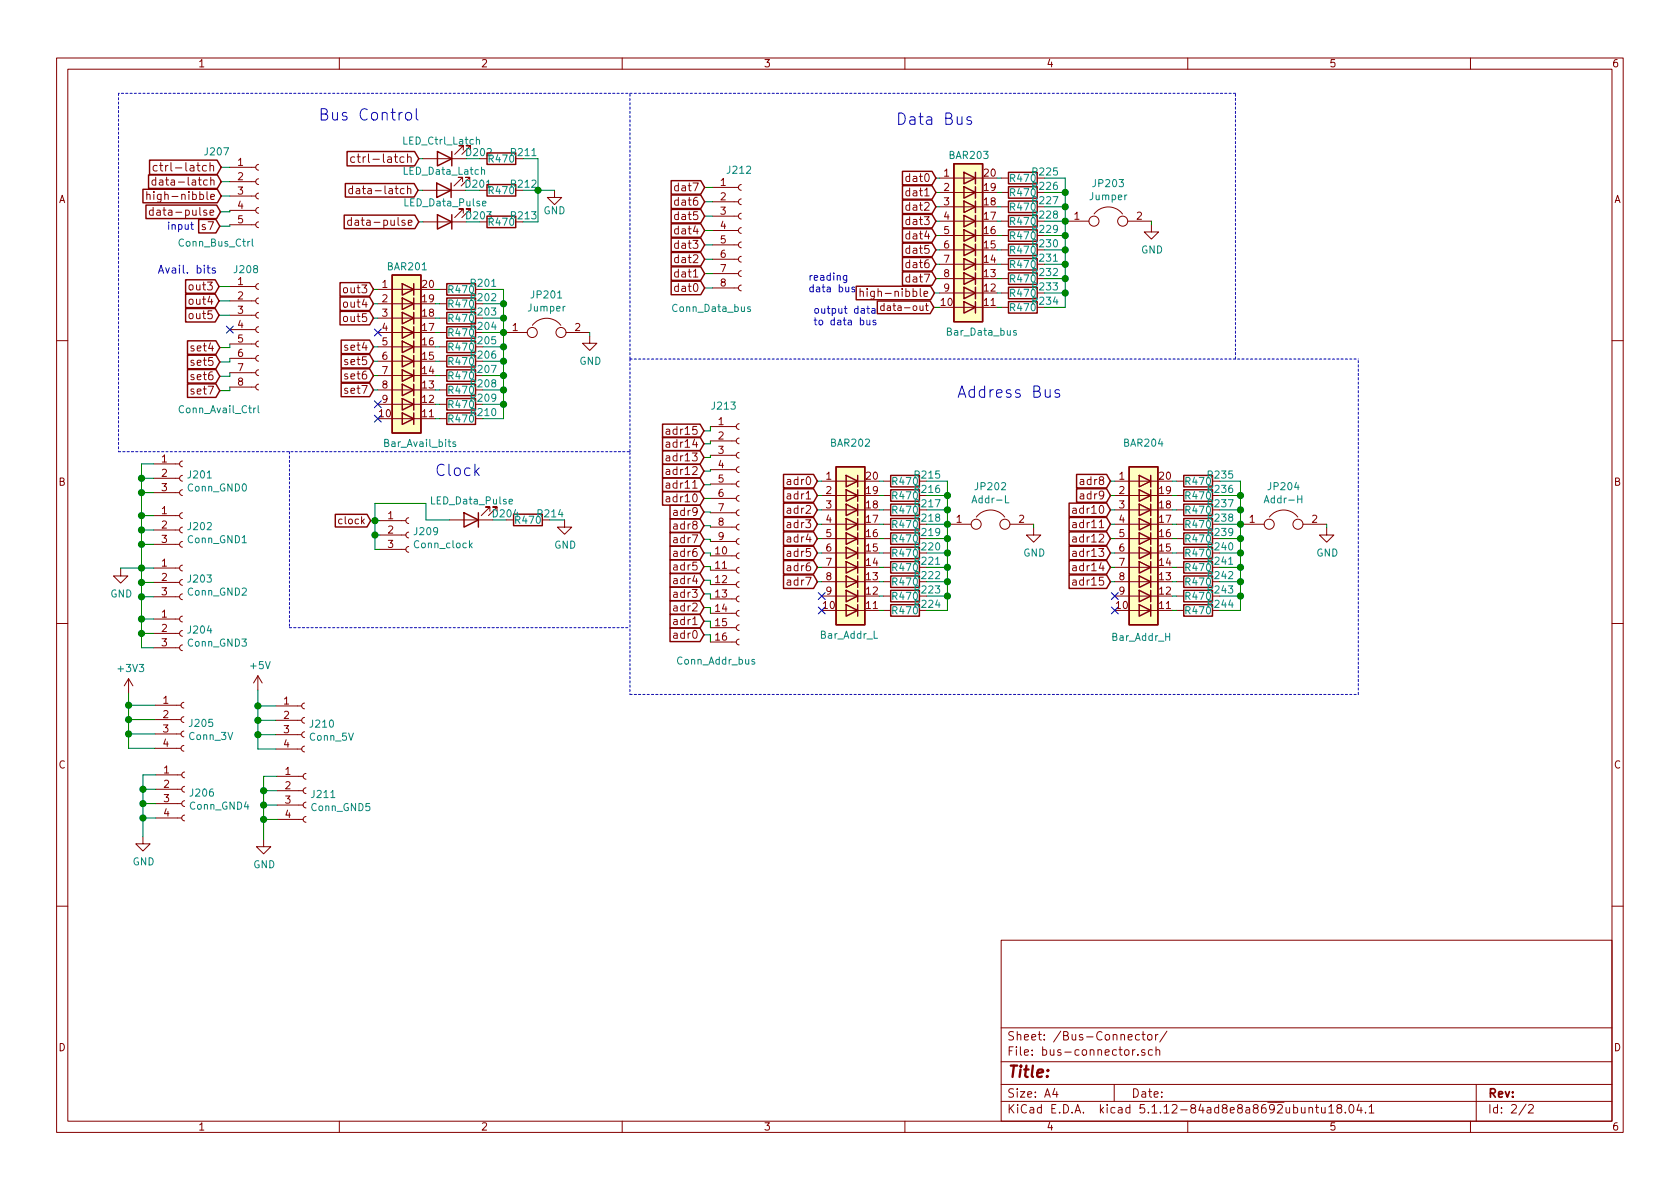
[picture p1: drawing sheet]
<svg xmlns="http://www.w3.org/2000/svg" width="297mm" height="210mm" viewBox="0 0 297 210" stroke-linecap="round" stroke-linejoin="round" font-family="sans-serif">
<g fill="none" stroke="#840000" stroke-width=".18">
<path d="M10 10.3h277v189.9h-277zM12 12.2h273v186.1h-273zM60 10.3v1.9M110 10.3v1.9M160 10.3v1.9M210 10.3v1.9M260 10.3v1.9M26 34.5l.1-.1h.4v.9M26 33.9v1.4M27.1 37.2h-.4l-.3 .2 .1 .6h.6M27.1 36.7v1.4M27.2 33.9v.1"/>
<path d="M27.2 34.4v.9M27.5 31.9l-.3-.1-.3 .3v.4l.1 .2h.5M27.5 31.3v1.4M27.8 37.2h.5v.9M27.8 29.3h-.4l-.3 .2 .1 .6 .2 .1h.4M28.2 31.9h.6v.8M28.2 29.3h.6M28.3 37.5h-.4a.27 .27 0 0 0-.2 .3 .27 .27 0 0 0 .2 .3l.4-.1M28.4 28.7v1.3l.4 .2M28.8 32.2h-.5a.27 .27 0 0 0-.2 .3 .27 .27 0 0 0 .2 .2h.5M37.3 34.8l.6-.1-.1-.3h-.3l-.2 .2v.6h.5M40.6 39.7h4.6"/>
<path d="M40.6 37.2h4.6M40.6 34.7h4.6M40.6 32.1h4.6M40.6 29.6h4.6M45.7 39.2l-.3 .1-.2 .4 .1 .4 .4 .2M45.7 36.7l-.3 .1-.2 .3 .1 .4 .4 .2M45.7 34.2l-.3 .1-.2 .3 .1 .4 .4 .2M45.7 31.6l-.3 .1-.2 .3 .1 .4 .4 .2M45.7 29.1l-.3 .1-.2 .3 .1 .4 .4 .2M62.1 39l-.4-.1-.2 .3 .1 .6h.5M62.1 38.4v1.4M62.3 33.4l-.3-.1-.3 .3v.4l.1 .2h.5"/>
<path d="M62.3 32.9v1.4M62.7 27.8l-.4-.1-.3 .3 .1 .6 .2 .1 .4-.1M62.8 39h.5l.1 .8M63 33.4h.6v.9M63.1 27.7h.6M63.3 27.2v1.3l.4 .2M63.4 39.3h-.5a.27 .27 0 0 0-.2 .3 .27 .27 0 0 0 .2 .2h.5M63.6 33.7h-.5a.27 .27 0 0 0-.2 .3 .27 .27 0 0 0 .2 .3l.5-.1M74.7 33.6h7.6M74.8 28.1h7.6M74.8 39.2h7.6M81.8 32.1v-.7h-.8h.8l-1.5 1.5"/>
<path d="M81.9 26.5v-.7h-.7h.7l-1.5 1.5M81.9 37.7v-.7h-.7h.7l-1.5 1.5M83.1 32.1v-.7h-.8h.8l-1.6 1.5M83.2 26.5v-.7h-.8h.8l-1.5 1.5M83.2 37.7v-.7h-.8h.8l-1.5 1.5M98 33.6v1.3h1.3l-1.3 1.3-1.2-1.3h1.2M126 38.2h4.6M126 35.7h4.6M126 33.1h4.6M131.1 37.7l-.3 .1-.2 .3 .1 .4 .4 .2M131.1 35.2l-.3 .1-.2 .3 .1 .4 .4 .2M131.1 32.6l-.3 .1-.2 .4 .1 .3 .4 .2"/>
<path d="M166.1 36.6h7.6M166.1 34h7.6M166.1 31.5h7.6M166.1 39.1h7.6M177 36.6h1.3M177 34h1.3M177 31.5h1.3M177 39.1h1.3M188.3 39.1h4.2M193.4 37.8a3.2 3.2 0 0 1 5.1 0M199.4 39.1h4.2M203.6 39.7v1.3h1.3l-1.3 1.3-1.3-1.3h1.3"/>
<path d="M40.6 58.3h4.6M40.6 55.7h4.6M40.6 53.2h4.6M40.6 50.7h4.6M45.7 57.8l-.3 .1-.2 .3 .1 .4 .4 .2M45.7 55.2l-.3 .1-.2 .4 .1 .4 .4 .2M45.7 52.7l-.3 .1-.2 .3 .1 .4 .4 .2M45.7 50.2l-.3 .1-.2 .3 .1 .4 .4 .2M66.8 58.8h7.6M66.8 56.3h7.6M66.8 53.7h7.6M66.8 51.2h7.6"/>
<path d="M77.7 58.8h1.3M77.7 56.3h1.3M77.7 53.7h1.3M77.7 51.2h1.3M89 58.8h4.2M94.1 57.5a3.2 3.2 0 0 1 5.1 0M100.1 58.8h4.2M104.3 59.4v1.3h1.2l-1.2 1.3-1.3-1.3h1.3M126 50.9h4.6M126 48.4h4.6M126 45.8h4.6M126 43.3h4.6"/>
<path d="M126 40.8h4.6M131.1 50.4l-.3 .1-.2 .3 .1 .4 .4 .2M131.1 47.9l-.3 .1-.2 .3 .1 .4 .4 .2M131.1 45.3l-.3 .1-.2 .4 .1 .3 .4 .2M131.1 42.8l-.3 .1-.2 .3 .1 .4 .4 .2M131.1 40.3l-.3 .1-.2 .3 .1 .4 .4 .2M152.1 51.6l.1-.1 .4 .1 .1 .8M152.1 51v1.4M153.3 51v.2M153.3 51.5v.9M156.3 54.1h-.4l-.2 .2 .1 .6h.5M156.3 53.6v1.3"/>
<path d="M163.4 52l.6-.2v-.2l-.4-.1-.2 .2v.7h.6M166.1 51.8h7.6M166.1 49.3h7.6M166.1 46.7h7.6M166.1 41.7h7.6M166.1 44.2h7.6M168.7 54.4h5M177 54.4h1.3M177 51.8h1.3M177 49.3h1.3M177 46.7h1.3M177 41.7h1.3"/>
<path d="M177 44.2h1.3M10 60.2h2M40.6 68.4h4.6M40.6 65.9h4.6M40.6 63.4h4.6M40.6 60.8h4.6M45.7 67.9l-.3 .1-.2 .4 .1 .4 .4 .2M45.7 65.4l-.3 .1-.2 .3 .1 .4 .4 .2M45.7 62.9l-.3 .1-.2 .3 .1 .4 .4 .2M45.7 60.3l-.3 .1-.2 .4 .1 .3 .4 .2M66.8 71.5h7.6M66.8 69h7.6"/>
<path d="M66.8 66.4h7.6M66.8 61.3h7.6M66.8 63.9h7.6M69.3 74h5.1M77.7 74h1.3M77.7 71.5h1.3M77.7 69h1.3M77.7 66.4h1.3M77.7 61.3h1.3M77.7 63.9h1.3M117.8 75.9h.5l.1 .9M117.8 78.2h.5l.1 .9"/>
<path d="M118.4 76.2l-.6 .1a.28 .28 0 0 0 .2 .5h.4M118.4 78.5l-.6 .1a.28 .28 0 0 0 .2 .5l.4-.1M125.6 78h4.6M125.6 75.4h4.6M130.7 77.5l-.3 .1-.2 .3 .1 .4 .4 .2M130.7 74.9l-.3 .1-.2 .4 .1 .3 .4 .2M285 60.2h2M27.2 96.3h4.5M27.2 93.7h4.5M27.2 91.2h4.5M27.2 87.1h4.5M27.2 84.6h4.5"/>
<path d="M27.2 82h4.5M32.3 99.9l-.3 .1-.3 .4 .2 .4 .4 .2M32.3 95.8l-.3 .1-.3 .3 .2 .4 .4 .2M32.3 93.2l-.3 .1-.3 .3 .2 .4 .4 .2M32.3 90.7l-.3 .1-.3 .3 .2 .4 .4 .2M32.3 86.6l-.3 .1-.3 .3 .2 .4 .4 .2M32.3 84.1l-.3 .1-.3 .3 .2 .4 .4 .2M32.3 81.5l-.3 .1-.3 .4 .2 .3 .4 .2M67.2 97.1h4.6M67.2 94.6h4.6M67.2 92.1h4.6M72.3 96.6l-.3 .1-.2 .4 .1 .4 .4 .2"/>
<path d="M72.3 94.1l-.3 .1-.2 .3 .1 .4 .4 .2M72.3 91.6l-.3 .1-.2 .3 .1 .4 .4 .2M79.5 91.9h7.6M86.6 90.4v-.7h-.7h.7l-1.5 1.5M87.9 90.4v-.7h-.8h.8l-1.5 1.5M99.8 91.9v1.3h1.3l-1.3 1.3-1.2-1.3h1.2M117.8 87.9h.5l.1 .8M117.8 85.5h.5l.1 .8M117.8 80.6h.5l.1 .9M117.8 83.1h.5l.1 .8M118.4 88.2l-.6 .1a.28 .28 0 0 0 .2 .4h.4M118.4 85.7l-.6 .2a.28 .28 0 0 0 .2 .4h.4"/>
<path d="M118.4 80.9l-.6 .1a.28 .28 0 0 0 .2 .5h.4M118.4 83.3l-.6 .2a.28 .28 0 0 0 .2 .4h.4M125.6 98.3h4.6M125.6 95.8h4.6M125.6 93.2h4.6M125.6 90.7h4.6M125.6 88.1h4.6M125.6 85.6h4.6M125.6 83.1h4.6M125.6 80.5h4.6M130.7 97.8l-.3 .1-.2 .3 .1 .4 .4 .2M130.7 95.2l-.3 .1-.2 .4 .1 .4 .4 .2"/>
<path d="M130.7 92.7l-.3 .1-.2 .3 .1 .4 .4 .2M130.7 90.2l-.3 .1-.2 .3 .1 .4 .4 .2M130.7 87.6l-.3 .1-.2 .4 .1 .3 .4 .2M130.7 85.1l-.3 .1-.2 .3 .1 .4 .4 .2M130.7 82.5l-.3 .1-.2 .4 .1 .4 .4 .2M130.7 80l-.3 .1-.2 .3 .1 .4 .4 .2M145.3 95.2h7.6M145.3 90.2h7.6M145.3 87.6h7.6M145.3 85.1h7.6M145.3 97.8h7.6M145.3 92.7h7.6"/>
<path d="M156.2 95.2h1.3M156.2 90.2h1.3M156.2 87.6h1.3M156.2 85.1h1.3M156.2 97.8h1.3M156.2 92.7h1.3M167.5 92.7h4.2M172.6 91.4a3.2 3.2 0 0 1 5 0M178.6 92.7h4.2M182.8 93.3v1.3h1.2l-1.2 1.3-1.3-1.3h1.3M189.7 89.9h.5l.1 .9M189.7 92.5h.5l.1 .8"/>
<path d="M189.7 95h.5l.1 .9M189.7 97.5h.5l.1 .9M190.3 90.2l-.6 .1a.28 .28 0 0 0 .1 .5l.5-.1M190.3 92.7l-.6 .2a.28 .28 0 0 0 .1 .4h.5M190.3 95.3l-.6 .1a.28 .28 0 0 0 .1 .5l.5-.1M190.3 97.8l-.6 .1a.28 .28 0 0 0 .1 .5l.5-.1M197.1 95.2h7.6M197.1 90.2h7.6M197.1 87.6h7.6M197.1 85.1h7.6M197.1 97.8h7.6M197.1 92.7h7.6"/>
<path d="M208 95.2h1.3M208 90.2h1.3M208 87.6h1.3M208 85.1h1.3M208 97.8h1.3M208 92.7h1.3M219.3 92.7h4.2M224.4 91.4a3.2 3.2 0 0 1 5.1 0M230.4 92.7h4.2M234.6 93.3v1.3h1.2l-1.2 1.3-1.3-1.3h1.3M10 110.3h2M21.3 100.6v1.2h1.3l-1.3 1.3-1.2-1.3h1.2"/>
<path d="M27.2 114.5h4.5M27.2 112h4.5M27.2 109.5h4.5M27.2 105.5h4.5M27.2 103h4.5M27.2 100.5h4.5M32.3 114l-.3 .1-.3 .4 .2 .4 .4 .2M32.3 111.5l-.3 .1-.3 .3 .2 .4 .4 .2M32.3 109l-.3 .1-.3 .3 .2 .4 .4 .2M32.3 105l-.3 .1-.3 .4 .2 .3 .4 .2M32.3 102.5l-.3 .1-.3 .3 .2 .4 .4 .2M45.6 119.5l-.8 1.3"/>
<path d="M45.6 119.5v2.5M45.6 119.5l.8 1.3M125.6 113.5h4.6M125.6 111h4.6M125.6 108.5h4.6M125.6 105.9h4.6M125.6 103.4h4.6M125.6 100.8h4.6M130.7 113l-.3 .1-.2 .4 .1 .3 .4 .2M130.7 110.5l-.3 .1-.2 .3 .1 .4 .4 .2M130.7 107.9l-.3 .1-.2 .4 .1 .4 .4 .2M130.7 105.4l-.3 .1-.2 .3 .1 .4 .4 .2"/>
<path d="M130.7 102.9l-.3 .1-.2 .3 .1 .4 .4 .2M130.7 100.3l-.3 .1-.2 .4 .1 .3 .4 .2M145.3 105.4h7.6M145.3 102.9h7.6M145.3 100.3h7.6M147.8 107.9h5.1M156.2 107.9h1.3M156.2 105.4h1.3M156.2 102.9h1.3M156.2 100.3h1.3M189.7 102.6h.5l.1 .9M189.7 100.1h.5l.1 .8"/>
<path d="M190.3 102.9l-.6 .1a.28 .28 0 0 0 .1 .5l.5-.1M190.3 100.3l-.6 .2a.28 .28 0 0 0 .1 .4h.5M197.1 105.4h7.6M197.1 102.9h7.6M197.1 100.3h7.6M199.6 107.9h5.1M208 107.9h1.3M208 105.4h1.3M208 102.9h1.3M208 100.3h1.3M285 110.3h2M22.7 120l-.7 1.3"/>
<path d="M22.7 120v2.5M22.7 120l.8 1.3M27.4 132.3h4.6M27.4 129.8h4.6M27.4 127.2h4.6M27.4 124.7h4.6M27.6 139.6h4.5M27.6 137h4.5M32.5 131.8l-.3 .1-.2 .4 .1 .3 .4 .2M32.5 129.3l-.3 .1-.2 .3 .1 .4 .4 .2M32.5 126.7l-.3 .1-.2 .4 .1 .4 .4 .2M32.5 124.2l-.3 .1-.2 .3 .1 .4 .4 .2"/>
<path d="M32.6 139.1l-.3 .1-.2 .3 .1 .4 .4 .2M32.6 136.5l-.3 .1-.2 .4 .1 .3 .4 .2M48.8 132.5h4.5M48.8 129.9h4.5M48.8 127.4h4.5M48.8 124.8h4.5M49 139.8h4.6M49 137.3h4.6M53.8 131.9l-.3 .1-.2 .4 .1 .4 .4 .2M53.8 129.4l-.3 .1-.2 .3 .1 .4 .4 .2M53.8 126.9l-.3 .1-.2 .3 .1 .4 .4 .2M53.8 124.3l-.3 .1-.2 .4 .1 .3 .4 .2"/>
<path d="M54.1 139.3l-.3 .1-.2 .3 .1 .4 .4 .2M54.1 136.8l-.3 .1-.2 .3 .1 .4 .4 .2M25.3 147.9v1.3h1.2l-1.2 1.3-1.3-1.3h1.3M27.6 144.6h4.5M27.6 142.1h4.5M32.6 144.1l-.3 .1-.2 .4 .1 .4 .4 .2M32.6 141.6l-.3 .1-.2 .3 .1 .4 .4 .2M46.6 148.5v1.2h1.3l-1.3 1.3-1.3-1.3h1.3M49 144.9h4.6M49 142.4h4.6M54.1 144.4l-.3 .1-.2 .3 .1 .4 .4 .2M54.1 141.9l-.3 .1-.2 .3 .1 .4 .4 .2"/>
<path d="M10 160.2h2M177 166.3h108v32h-108zM285 160.2h2M60 198.3v1.9M110 198.3v1.9M160 198.3v1.9M177 194.8h108M177 191.8h108M177 187.8h108M177 181.8h108M186.5 192.5l-.4 1h1M186.8 193v1"/>
<path d="M197 191.8v3M200.3 185.6v1M200.7 185.6l-.4 .3M201.2 186.5v.1M201.5 183l-.5-.1-.2 .3v.6l.2 .1 .5-.1M201.9 182.9h.6M202.1 182.4v1.3l.4 .2M202.4 185.7a.37 .37 0 0 0-.6 .1l.1 .2 .5 .2 .1 .1-.2 .3-.5-.1M203 183.1l.2-.2 .4 .2 .1 .5-.1 .2-.4 .1-.2-.1zM203.8 185.7l-.5-.1-.3 .3 .2 .6h.6M204.3 182.9v1M204.4 185.7h.1a.37 .37 0 0 1 .6 .1v.8"/>
<path d="M204.4 185.1v1.5M204.7 182.9l-.4 .3M206.3 182.3l-1.2 2M210 198.3v1.9M231.4 196l.2-.2 .4 .1 .1 .9M231.4 195.8v1M232.6 195.8h.5M232.8 195.3v1.3l.3 .2M233.7 195.8v.8a.37 .37 0 0 0 .6 .1M234.3 195.8v1M234.9 195.8l.5-.5v1.5M234.9 196.8h.9"/>
<path d="M236.7 196l-.3-.3 .1-.3a.48 .48 0 0 1 .7 .2l-.1 .3a.52 .52 0 0 0-.6 .2 .52 .52 0 0 0 0 .6l.4 .1 .3-.1a.48 .48 0 0 0-.1-.7h-.2M237.9 196.7v.1M238.7 195.5l.2-.2a.8 .8 0 0 1 .5 .8 .8 .8 0 0 1-.5 .7l-.2-.1-.2-.4zM240.3 195.2l-.4 1.1h1M240.6 195.8v1M241.4 196.7v.1M242.1 195.8l.4-.5v1.5M242.1 196.8h.8M260 198.3v1.9M261 191.8v6.5M269.8 195.2l-1.2 2M270.3 195.5l.2-.2h.3l.3 .5-.9 1h.9"/>
<circle cx="193.4" cy="39.1" r=".89"/>
<circle cx="198.5" cy="39.1" r=".89"/>
<circle cx="94.1" cy="58.8" r=".89"/>
<circle cx="99.2" cy="58.8" r=".89"/>
<circle cx="172.6" cy="92.7" r=".89"/>
<circle cx="177.7" cy="92.7" r=".89"/>
<circle cx="224.4" cy="92.7" r=".89"/>
<circle cx="229.5" cy="92.7" r=".89"/>
</g>
<g fill="#ffffc2" stroke="#ffffc2" stroke-width=".18">
<path d="M199.6 82.5h5.1v28h-5.1z"/>
<path d="M147.8 82.5h5.1v28h-5.1z"/>
<path d="M168.7 29h5v27.9h-5z"/>
<path d="M69.3 48.6h5.1v28h-5.1z"/>
</g>
<g fill="none" stroke="#840000" stroke-width=".25">
<path d="M25.3 33.5h13.1l.7 1.2-.7 1.2h-13.1zM25.8 36.3h12.5l.7 1.2-.7 1.2h-12.5zM26.3 30.9h12.1l.7 1.2-.7 1.2h-12.1zM26.4 28.3h12l.7 1.3-.7 1.3h-12zM35.1 38.8h3.1l.7 1.2-.7 1.2h-3.1zM60.9 38h12.5l.6 1.2-.6 1.2h-12.5zM61.1 32.5h12.1l.7 1.1-.7 1.2h-12.1zM61.4 26.8h11.9l.7 1.3-.7 1.2h-11.9zM77.2 32.4l2.6 1.2-2.6 1.3zM77.3 26.8l2.6 1.3-2.6 1.2zM77.3 38l2.6 1.2-2.6 1.3zM79.8 32.4v2.5"/>
<path d="M79.9 26.8v2.5M79.9 38v2.5M86.1 27h5.1v2.1h-5.1zM86.1 32.6h5.1v2.1h-5.1zM86.1 38.2h5.1v2.1h-5.1zM118.7 39.6h5.2l.7 1.2-.7 1.2h-5.2zM118.7 37h5.2l.7 1.2-.7 1.2h-5.2zM118.7 34.5h5.2l.7 1.2-.7 1.2h-5.2zM118.7 31.9h5.2l.7 1.2-.7 1.2h-5.2zM159.6 30.3h5.2l.7 1.2-.7 1.2h-5.2zM159.6 32.8h5.2l.7 1.2-.7 1.2h-5.2zM159.6 35.4h5.2l.7 1.2-.7 1.2h-5.2z"/>
<path d="M159.6 37.9h5.2l.7 1.2-.7 1.2h-5.2zM168.7 29h5v27.9h-5zM170.4 38.1l2.1 1-2.1 1zM170.4 35.6l2.1 1-2.1 1zM170.4 33l2.1 1-2.1 1zM170.4 30.5l2.1 1-2.1 1zM172.5 30.5v2M172.5 33v2M172.5 35.6v2M172.5 38.1v2M178.3 30.5h5.1v2h-5.1zM178.3 33h5.1v2h-5.1z"/>
<path d="M178.3 35.6h5.1v2h-5.1zM178.3 38.1h5.1v2h-5.1zM32.8 49.5h5.2l.7 1.2-.7 1.2h-5.2zM32.8 54.6h5.2l.7 1.1-.7 1.2h-5.2zM32.8 52h5.2l.7 1.2-.7 1.2h-5.2zM60.1 55.1h5.3l.6 1.2-.6 1.1h-5.3zM60.1 50h5.3l.6 1.2-.6 1.2h-5.3zM60.1 52.5h5.3l.6 1.2-.6 1.2h-5.3zM69.3 48.6h5.1v28h-5.1zM71.1 57.8l2.1 1-2.1 1zM71.1 55.2l2.1 1.1-2.1 1zM71.1 52.7l2.1 1-2.1 1z"/>
<path d="M71.1 50.2l2.1 1-2.1 1zM73.2 50.2v2M73.2 52.7v2M73.2 55.2v2.1M73.2 57.8v2M79 57.8h5.1v2h-5.1zM79 50.2h5.1v2h-5.1zM79 52.7h5.1v2h-5.1zM79 55.2h5.1v2.1h-5.1zM118.7 47.2h5.2l.7 1.2-.7 1.2h-5.2zM118.7 44.6h5.2l.7 1.2-.7 1.2h-5.2zM118.7 49.7h5.2l.7 1.2-.7 1.2h-5.2z"/>
<path d="M118.7 42.1h5.2l.7 1.2-.7 1.2h-5.2zM151.4 50.6h13.1l.7 1.2-.7 1.2h-13.1zM155.1 53.2h9.4l.6 1.2-.6 1.1h-9.4zM159.6 40.5h5.2l.7 1.2-.7 1.1h-5.2zM159.6 43h5.2l.7 1.2-.7 1.2h-5.2zM159.6 45.5h5.2l.7 1.2-.7 1.2h-5.2zM159.6 48.1h5.2l.7 1.2-.7 1.2h-5.2zM170.4 53.3l2.1 1.1-2.1 1zM170.4 50.8l2.1 1-2.1 1zM170.4 48.3l2.1 1-2.1 1zM170.4 45.7l2.1 1-2.1 1zM170.4 43.2l2.1 1-2.1 1z"/>
<path d="M170.4 40.6l2.1 1.1-2.1 1zM172.5 40.6v2.1M172.5 43.2v2M172.5 45.7v2M172.5 48.3v2M172.5 50.8v2M172.5 53.3v2.1M178.3 40.6h5.1v2.1h-5.1zM178.3 43.2h5.1v2h-5.1zM178.3 45.7h5.1v2h-5.1zM178.3 48.3h5.1v2h-5.1zM178.3 50.8h5.1v2h-5.1z"/>
<path d="M178.3 53.3h5.1v2.1h-5.1zM33.1 65.3h5.1l.7 1.2-.7 1.2h-5.1zM33.1 67.9h5.1l.7 1.2-.7 1.2h-5.1zM33.1 60.3h5.1l.7 1.2-.7 1.2h-5.1zM33.1 62.8h5.1l.7 1.2-.7 1.2h-5.1zM60.3 65.2h5.1l.6 1.2-.6 1.2h-5.1zM60.3 67.8h5.1l.6 1.2-.6 1.1h-5.1zM60.3 60.1h5.1l.6 1.2-.6 1.2h-5.1zM60.3 62.7h5.1l.6 1.2-.6 1.2h-5.1zM71.1 73l2.1 1-2.1 1.1zM71.1 70.5l2.1 1-2.1 1zM71.1 67.9l2.1 1.1-2.1 1z"/>
<path d="M71.1 65.4l2.1 1-2.1 1zM71.1 62.9l2.1 1-2.1 1zM71.1 60.3l2.1 1-2.1 1.1zM73.2 60.3v2.1M73.2 62.9v2M73.2 65.4v2M73.2 67.9v2.1M73.2 70.5v2M73.2 73v2.1M79 60.3h5.1v2.1h-5.1zM79 62.9h5.1v2h-5.1zM79 65.4h5.1v2h-5.1z"/>
<path d="M79 67.9h5.1v2.1h-5.1zM79 70.5h5.1v2h-5.1zM79 73h5.1v2.1h-5.1zM117.1 75h6.7l.7 1.2-.7 1.2h-6.7zM117.1 77.3h6.7l.7 1.2-.7 1.2h-6.7zM117.1 79.7h6.7l.7 1.2-.7 1.2h-6.7zM59.3 91h5.6l.6 1.1-.6 1.1h-5.6zM82 90.7l2.6 1.2-2.6 1.3zM84.6 90.7v2.5M90.8 90.9h5.1v2.1h-5.1zM117.1 86.9h6.7l.7 1.2-.7 1.2h-6.7zM117.1 84.5h6.7l.7 1.2-.7 1.2h-6.7z"/>
<path d="M117.1 82.1h6.7l.7 1.2-.7 1.2h-6.7zM118.5 96.6h5.3l.7 1.2-.7 1.2h-5.3zM118.5 94.2h5.3l.7 1.2-.7 1.2h-5.3zM118.5 99h5.3l.7 1.2-.7 1.2h-5.3zM118.5 89.4h5.3l.7 1.1-.7 1.2h-5.3zM118.5 91.8h5.3l.7 1.2-.7 1.2h-5.3zM138.5 83.9h5.3l.7 1.2-.7 1.2h-5.3zM138.5 99.1h5.3l.7 1.2-.7 1.2h-5.3zM138.5 96.6h5.3l.7 1.2-.7 1.2h-5.3zM138.5 94.1h5.3l.7 1.1-.7 1.2h-5.3zM138.5 91.5h5.3l.7 1.2-.7 1.2h-5.3zM138.5 89h5.3l.7 1.2-.7 1.2h-5.3z"/>
<path d="M138.5 86.4h5.3l.7 1.2-.7 1.2h-5.3zM147.8 82.5h5.1v28h-5.1zM149.6 99.3l2 1-2 1zM149.6 96.8l2 1-2 1zM149.6 94.2l2 1-2 1.1zM149.6 91.7l2 1-2 1zM149.6 89.1l2 1.1-2 1zM149.6 86.6l2 1-2 1zM149.6 84.1l2 1-2 1zM151.6 84.1v2M151.6 86.6v2M151.6 89.1v2.1"/>
<path d="M151.6 91.7v2M151.6 94.2v2.1M151.6 96.8v2M151.6 99.3v2M157.5 84.1h5.1v2h-5.1zM157.5 86.6h5.1v2h-5.1zM157.5 89.1h5.1v2.1h-5.1zM157.5 91.7h5.1v2h-5.1zM157.5 94.2h5.1v2.1h-5.1zM157.5 96.8h5.1v2h-5.1zM157.5 99.3h5.1v2h-5.1zM189 99.1h6.7l.6 1.2-.6 1.2h-6.7z"/>
<path d="M189 89h6.7l.6 1.2-.6 1.2h-6.7zM189 91.5h6.7l.6 1.2-.6 1.2h-6.7zM189 94.1h6.7l.6 1.1-.6 1.2h-6.7zM189 96.6h6.7l.6 1.2-.6 1.2h-6.7zM190.3 83.9h5.4l.6 1.2-.6 1.2h-5.4zM190.3 86.4h5.4l.6 1.2-.6 1.2h-5.4zM199.6 82.5h5.1v28h-5.1zM201.4 99.3l2.1 1-2.1 1zM201.4 96.8l2.1 1-2.1 1zM201.4 94.2l2.1 1-2.1 1.1zM201.4 91.7l2.1 1-2.1 1zM201.4 89.1l2.1 1.1-2.1 1z"/>
<path d="M201.4 86.6l2.1 1-2.1 1zM201.4 84.1l2.1 1-2.1 1zM203.5 84.1v2M203.5 86.6v2M203.5 89.1v2.1M203.5 91.7v2M203.5 94.2v2.1M203.5 96.8v2M203.5 99.3v2M209.3 84.1h5.1v2h-5.1zM209.3 86.6h5.1v2h-5.1zM209.3 89.1h5.1v2.1h-5.1z"/>
<path d="M209.3 91.7h5.1v2h-5.1zM209.3 94.2h5.1v2.1h-5.1zM209.3 96.8h5.1v2h-5.1zM209.3 99.3h5.1v2h-5.1zM118.5 111.1h5.3l.7 1.2-.7 1.2h-5.3zM118.5 108.7h5.3l.7 1.1-.7 1.2h-5.3zM118.5 106.2h5.3l.7 1.2-.7 1.2h-5.3zM118.5 103.8h5.3l.7 1.2-.7 1.2h-5.3zM118.5 101.4h5.3l.7 1.2-.7 1.2h-5.3zM138.5 101.7h5.3l.7 1.2-.7 1.2h-5.3zM149.6 106.9l2 1-2 1.1zM149.6 104.4l2 1-2 1z"/>
<path d="M149.6 101.8l2 1.1-2 1zM151.6 101.8v2.1M151.6 104.4v2M151.6 106.9v2.1M157.5 101.8h5.1v2.1h-5.1zM157.5 104.4h5.1v2h-5.1zM157.5 106.9h5.1v2.1h-5.1zM189 101.7h6.7l.6 1.2-.6 1.2h-6.7zM201.4 106.9l2.1 1-2.1 1.1zM201.4 104.4l2.1 1-2.1 1zM201.4 101.8l2.1 1.1-2.1 1zM203.5 101.8v2.1"/>
<path d="M203.5 104.4v2M203.5 106.9v2.1M209.3 101.8h5.1v2.1h-5.1zM209.3 104.4h5.1v2h-5.1zM209.3 106.9h5.1v2.1h-5.1z"/>
</g>
<g fill="none" stroke="#008484" stroke-width=".18">
<path d="M84.2 24.8l.2-.1h.3l.1 .8M85.1 30.1l.2-.1h.3l.1 .8M85.3 36l.6-.1v-.3h-.4l-.2 .2 .1 .6h.5M44.6 42.3v1.1l.2 .1M132.7 54.3l-.3-.1-.2 .2v.2l.5 .1v.3h-.5M179.7 58.5l-.3-.1-.2 .2v.2l.5 .1v.3h-.5M45.2 72.2l-.3 .2M45.6 71.7v1.1l.2 .2M80.5 78.2l-.3-.1-.1 .2v.2l.4 .1v.3h-.4M83.1 96.4l.4 .5M83.5 96l-.5 .5M90 88.7l.6-.1v-.3h-.4l-.2 .2 .1 .6h.5"/>
<path d="M177.8 87.6v1.3h.6M229.4 88.3h.8M230.2 87.6v1.3M133.4 116.7l-.3-.1-.2 .2 .1 .2 .4 .1v.3h-.5M154.6 111.6v1.3h.5"/>
</g>
<path d="M21 16.5v63.4M111.4 16.6v46.9M218.4 16.5h-197.4M21 79.9h90.4M51.2 79.9v31.1M111.4 63.5h128.8M111.4 79.9v-16.3M218.4 63.5v-47M111.4 80v42.8M51.2 111h60.2M111.4 122.8h128.8M240.2 122.8v-59.3" fill="none" stroke="#0000c2" stroke-width=".18" stroke-dasharray=".4 .4"/>
<g fill="none" stroke="#008400" stroke-width=".18">
<path d="M39.1 32.1h1.5M39.1 29.6h1.5M39.1 34.7h1.5M40.6 37.2v.3h-1.6M40.6 39.7v.3h-1.7M73.9 33.6h.8M74 39.2h.8M74 28.1h.8M92.5 28.1h2.6v11.1M95.1 33.6h2.9M124.6 38.2h1.4M124.6 33.1h1.4"/>
<path d="M124.6 35.7h1.4M165.5 31.5h.6M165.5 39.1h.6M165.5 34h.6M165.5 36.6h.6M176.3 31.5h.7M176.3 39.1h.7M176.3 34h.7M176.3 36.6h.7M184.7 31.5h3.6v22.9h-3.6M184.7 39.1h3.6M184.7 34h3.6"/>
<path d="M184.7 36.6h3.6M203.6 39.1v.6M38.7 55.7h1.9M38.7 53.2h1.9M38.7 50.7h1.9M66 53.7h.8M66 56.3h.8M66 51.2h.8M77 53.7h.7M77 56.3h.7M77 58.8h.7M77 51.2h.7"/>
<path d="M85.3 51.2h3.7v22.8h-3.7M85.3 53.7h3.7M85.3 56.3h3.7M85.3 58.8h3.7M104.3 58.8v.6M124.6 43.3h1.4M124.6 50.9h1.4M124.6 45.8h1.4M124.6 48.4h1.4M124.6 40.8h1.4M165.1 54.4h1M165.2 51.8h.9"/>
<path d="M165.5 46.7h.6M165.5 44.2h.6M165.5 49.3h.6M165.5 41.7h.6M176.3 51.8h.7M176.3 46.7h.7M176.3 44.2h.7M176.3 54.4h.7M176.3 49.3h.7M176.3 41.7h.7M184.7 51.8h3.6M184.7 46.7h3.6"/>
<path d="M184.7 44.2h3.6M184.7 49.3h3.6M184.7 41.7h3.6M40.6 60.8v.7h-1.7M40.6 63.4v.6h-1.7M40.6 65.9v.6h-1.7M40.6 68.4v.7h-1.7M66 61.3h.8M66 63.9h.8M66 66.4h.8M66 69h.8M77 61.3h.7"/>
<path d="M77 63.9h.7M77 66.4h.7M77 71.5h.7M77 69h.7M77 74h.7M85.3 61.3h3.7M85.3 63.9h3.7M85.3 66.4h3.7M85.3 71.5h3.7M85.3 69h3.7M125.6 75.4v.8h-1.1M125.6 78v.5h-1.1"/>
<path d="M25 96.3h2.2M25 93.7h2.2M25 91.2h2.2M25 87.1h2.2M25 84.6h2.2M27.2 82h-2.2v32.5h2.2M65.5 92.1h1.7M66.3 94.6h.9M79.5 91.9h-4.2v-2.9h-9v8.1h.9M124.5 97.8h1.1v.5M124.5 90.5h1.1v.2M124.5 93h1.1v.2"/>
<path d="M124.5 95.4h1.1v.4M124.5 88.1h1.1M125.6 80.5v.4h-1.1M125.6 83.1v.2h-1.1M125.6 85.6v.1h-1.1M144.5 97.8h.8M144.5 95.2h.8M144.5 92.7h.8M144.5 90.2h.8M144.5 87.6h.8M144.5 85.1h.8M155.4 97.8h.8"/>
<path d="M155.4 95.2h.8M155.4 92.7h.8M155.4 90.2h.8M155.4 87.6h.8M155.4 85.1h.8M163.8 85.1h3.7v22.8h-3.7M163.8 97.8h3.7M163.8 95.2h3.7M163.8 92.7h3.7M163.8 90.2h3.7M163.8 87.6h3.7M182.8 92.7v.6"/>
<path d="M196.3 97.8h.8M196.3 95.2h.8M196.3 92.7h.8M196.3 90.2h.8M196.3 87.6h.8M196.3 85.1h.8M207.3 97.8h.7M207.3 95.2h.7M207.3 92.7h.7M207.3 90.2h.7M207.3 87.6h.7M207.3 85.1h.7"/>
<path d="M215.6 97.8h3.7M215.6 95.2h3.7M215.6 92.7h3.7M215.6 90.2h3.7M215.6 87.6h3.7M215.6 85.1h3.7v22.8h-3.7M234.6 92.7v.6M25 109.5h2.2M25 103h2.2M25 105.5h2.2M25 112h2.2M27.2 100.5h-5.9v.1"/>
<path d="M124.5 100.2h1.1v.6M124.5 102.6h1.1v.8M124.5 105h1.1v.9M124.5 107.4h1.1v1.1M124.5 109.8h1.1v1.2M124.5 112.3h1.1v1.2M144.5 102.9h.8M144.5 100.3h.8M155.4 105.4h.8M155.4 102.9h.8M155.4 100.3h.8M155.4 107.9h.8"/>
<path d="M163.8 105.4h3.7M163.8 102.9h3.7M163.8 100.3h3.7M196.3 102.9h.8M196.3 100.3h.8M207.3 105.4h.7M207.3 102.9h.7M207.3 100.3h.7M207.3 107.9h.7M215.6 105.4h3.7M215.6 102.9h3.7M215.6 100.3h3.7"/>
<path d="M22.7 122.5v9.8h4.7M22.7 124.7h4.7M22.7 129.8h4.7M22.7 127.2h4.7M25.3 139.6h2.3M27.6 137h-2.3v10.9M45.6 122v10.5h3.2M45.6 129.9h3.2M45.6 127.4h3.2M45.6 124.8h3.2M46.6 139.8h2.4M49 137.3h-2.4v11.2"/>
<path d="M25.3 142.1h2.3M25.3 144.6h2.3M46.6 142.4h2.4M46.6 144.9h2.4"/>
</g>
<g fill="none" stroke="#0000c2" stroke-width=".18">
<path d="M71.9 20a.54 .54 0 0 1 .9 .3v.5a.55 .55 0 0 1-.6 .5 .55 .55 0 0 1-.5-.5v-.5zM73.6 19.2v1.7l.3 .3M33.7 39.7h.5M33.9 39.3v1.1l.3 .2M171.7 20.7a.48 .48 0 0 0-.8 .2l.1 .3a.68 .68 0 0 1 .8 .4l-.3 .4-.6-.1M36.6 47.4h.5M36.8 46.9v1.2l.3 .2M38 47.4h-.3l-.2 .2 .1 .2 .4 .1v.3h-.5M149.7 48.7v1.2l-.2 .1-.3-.1M149.7 48.8l-.3-.1-.3 .2 .1 .6h.5M151.1 50.8h-.3l-.2 .1 .1 .2 .4 .2v.3h-.5M153.3 56.6v.8h.3l.2-.1"/>
<path d="M153.3 54.6h.4M153.4 54.1v1.1l.3 .2M153.8 56.6v.8M154.2 54.6h.5v.8M154.7 54.9h-.4l-.2 .2 .2 .3 .4-.1M154.8 56.7l-.3-.1-.1 .2v.2l.4 .1v.3h-.4M187.3 69a.5 .5 0 0 0-.8 .2l.1 .3a.68 .68 0 0 1 .8 .4l-.1 .2-.2 .2-.6-.2"/>
</g>
<g fill="#008400" stroke="#008400" stroke-width=".25">
<circle cx="25" cy="96.3" r=".51"/>
<circle cx="25" cy="93.7" r=".51"/>
<circle cx="25" cy="91.2" r=".51"/>
<circle cx="25" cy="87.1" r=".51"/>
<circle cx="188.3" cy="39.1" r=".51"/>
<circle cx="25" cy="84.6" r=".51"/>
<circle cx="188.3" cy="34" r=".51"/>
<circle cx="188.3" cy="36.6" r=".51"/>
<circle cx="188.3" cy="41.7" r=".51"/>
<circle cx="188.3" cy="44.2" r=".51"/>
<circle cx="66.3" cy="94.6" r=".51"/>
<circle cx="66.3" cy="92.1" r=".51"/>
<circle cx="22.7" cy="129.8" r=".51"/>
<circle cx="22.7" cy="127.2" r=".51"/>
<circle cx="22.7" cy="124.7" r=".51"/>
<circle cx="45.6" cy="129.9" r=".51"/>
<circle cx="45.6" cy="127.4" r=".51"/>
<circle cx="45.6" cy="124.8" r=".51"/>
<circle cx="25.3" cy="139.6" r=".51"/>
<circle cx="25.3" cy="142.1" r=".51"/>
<circle cx="25.3" cy="144.6" r=".51"/>
<circle cx="46.6" cy="139.8" r=".51"/>
<circle cx="46.6" cy="142.4" r=".51"/>
<circle cx="46.6" cy="144.9" r=".51"/>
<circle cx="95.1" cy="33.6" r=".51"/>
<circle cx="89" cy="53.7" r=".51"/>
<circle cx="188.3" cy="46.7" r=".51"/>
<circle cx="89" cy="63.9" r=".51"/>
<circle cx="167.5" cy="100.3" r=".51"/>
<circle cx="167.5" cy="102.9" r=".51"/>
<circle cx="89" cy="61.3" r=".51"/>
<circle cx="167.5" cy="105.4" r=".51"/>
<circle cx="25" cy="103" r=".51"/>
<circle cx="25" cy="100.5" r=".51"/>
<circle cx="89" cy="56.3" r=".51"/>
<circle cx="167.5" cy="97.8" r=".51"/>
<circle cx="89" cy="58.8" r=".51"/>
<circle cx="219.3" cy="92.7" r=".51"/>
<circle cx="219.3" cy="87.6" r=".51"/>
<circle cx="219.3" cy="90.2" r=".51"/>
<circle cx="219.3" cy="95.2" r=".51"/>
<circle cx="219.3" cy="97.8" r=".51"/>
<circle cx="219.3" cy="100.3" r=".51"/>
<circle cx="219.3" cy="102.9" r=".51"/>
<circle cx="219.3" cy="105.4" r=".51"/>
<circle cx="167.5" cy="90.2" r=".51"/>
<circle cx="188.3" cy="49.3" r=".51"/>
<circle cx="188.3" cy="51.8" r=".51"/>
<circle cx="25" cy="112" r=".51"/>
<circle cx="25" cy="109.5" r=".51"/>
<circle cx="89" cy="71.5" r=".51"/>
<circle cx="25" cy="105.5" r=".51"/>
<circle cx="167.5" cy="92.7" r=".51"/>
<circle cx="89" cy="69" r=".51"/>
<circle cx="167.5" cy="87.6" r=".51"/>
<circle cx="89" cy="66.4" r=".51"/>
<circle cx="167.5" cy="95.2" r=".51"/>
</g>
<g fill="none" stroke="#000084" stroke-width=".18">
<path d="M40 57.7l1.2 1.2M41.2 57.7l-1.2 1.2M66.2 58.2l1.2 1.2M67.4 58.2l-1.2 1.2M66.2 70.9l1.2 1.2M66.2 73.4l1.2 1.2M67.4 70.9l-1.2 1.2M67.4 73.4l-1.2 1.2M144.7 107.3l1.2 1.3M144.7 104.8l1.2 1.2M145.9 107.3l-1.2 1.3M145.9 104.8l-1.2 1.2"/>
<path d="M196.5 104.8l1.2 1.2M196.5 107.3l1.2 1.3M197.7 104.8l-1.2 1.2M197.7 107.3l-1.2 1.3"/>
</g>
<g font-size="2.8" fill="#0000c2">
<text x="56.3" y="21.3">Bus Control</text>
<text x="158.4" y="22.1">Data Bus</text>
<text x="169.2" y="70.4">Address Bus</text>
<text x="76.8" y="84.2">Clock</text>
</g>
<text font-size="2.8" fill="#840000" x="178" y="190.5">Title:</text>
<g font-size="2.1" fill="#840000">
<text x="64.3" y="28.8">ctrl-latch</text>
<text x="29.4" y="30.3">ctrl-latch</text>
<text x="178" y="184">Sheet: /Bus-Connector/</text>
<text x="178" y="186.7">File: bus-connector.sch</text>
<text x="178" y="196.9">KiCad E.D.A. kicad 5.1.12-84ad8e8a8692ubuntu18.04.1</text>
<text x="178" y="194.1">Size: A4</text>
<text x="200" y="194.1">Date:</text>
<text x="263" y="194.1">Rev:</text>
<text x="263" y="196.9">Id: 2/2</text>
</g>
<g font-size="1.9" fill="#840000">
<text x="27.8" y="35.4">high-nibble</text>
<text x="29.1" y="32.8">data-latch</text>
<text x="63.9" y="34.3">data-latch</text>
<text x="119.8" y="33.8">dat7</text>
<text x="160.7" y="32.2">dat0</text>
<text x="160.7" y="34.7">dat1</text>
<text x="28.4" y="38.1">data-pulse</text>
<text x="35.9" y="40.7">s7</text>
<text x="63.5" y="39.9">data-pulse</text>
<text x="119.8" y="41.4">dat4</text>
<text x="119.8" y="38.9">dat5</text>
<text x="119.8" y="36.4">dat6</text>
<text x="160.7" y="37.3">dat2</text>
<text x="160.7" y="39.8">dat3</text>
<text x="119.8" y="46.5">dat2</text>
<text x="119.8" y="44">dat3</text>
<text x="160.7" y="42.3">dat4</text>
<text x="160.7" y="44.9">dat5</text>
<text x="160.7" y="47.4">dat6</text>
<text x="33.8" y="51.4">out3</text>
<text x="33.8" y="53.9">out4</text>
<text x="61.1" y="51.9">out3</text>
<text x="119.8" y="49.1">dat1</text>
<text x="119.8" y="51.6">dat0</text>
<text x="153.9" y="52.5">high-nibble</text>
<text x="160.7" y="50">dat7</text>
<text x="33.8" y="56.4">out5</text>
<text x="61.1" y="56.9">out5</text>
<text x="61.1" y="54.4">out4</text>
<text x="34.1" y="62.1">set4</text>
<text x="34.1" y="64.7">set5</text>
<text x="61.3" y="62">set4</text>
<text x="61.3" y="64.6">set5</text>
<text x="34.1" y="67.2">set6</text>
<text x="34.1" y="69.8">set7</text>
<text x="61.3" y="67.1">set6</text>
<text x="61.3" y="69.6">set7</text>
<text x="118.4" y="76.9">adr15</text>
<text x="118.4" y="79.2">adr14</text>
<text x="118.4" y="81.6">adr13</text>
<text x="118.4" y="84">adr12</text>
<text x="118.4" y="88.8">adr10</text>
<text x="118.4" y="86.4">adr11</text>
<text x="139.6" y="85.8">adr0</text>
<text x="139.6" y="88.3">adr1</text>
<text x="191.4" y="85.8">adr8</text>
<text x="191.4" y="88.3">adr9</text>
<text x="119.5" y="91.2">adr9</text>
<text x="119.5" y="93.6">adr8</text>
<text x="139.6" y="95.9">adr4</text>
<text x="139.6" y="93.4">adr3</text>
<text x="139.6" y="90.9">adr2</text>
<text x="190.3" y="90.9">adr10</text>
<text x="190.3" y="93.4">adr11</text>
<text x="190.3" y="95.9">adr12</text>
<text x="119.5" y="98.5">adr6</text>
<text x="119.5" y="96.1">adr7</text>
<text x="119.5" y="100.9">adr5</text>
<text x="139.6" y="101">adr6</text>
<text x="139.6" y="98.5">adr5</text>
<text x="190.3" y="101">adr14</text>
<text x="190.3" y="98.5">adr13</text>
<text x="119.5" y="105.7">adr3</text>
<text x="119.5" y="103.3">adr4</text>
<text x="139.6" y="103.6">adr7</text>
<text x="190.3" y="103.6">adr15</text>
<text x="119.5" y="112.9">adr0</text>
<text x="119.5" y="110.5">adr1</text>
<text x="119.5" y="108.1">adr2</text>
</g>
<text font-size="1.9" fill="#0000c2" x="27.8" y="48.4">Avail. bits</text>
<g font-size="1.8" fill="#840000">
<text x="35" y="11.9">1</text>
<text x="85" y="11.9">2</text>
<text x="135" y="11.9">3</text>
<text x="185" y="11.9">4</text>
<text x="235" y="11.9">5</text>
<text x="285" y="11.9">6</text>
<text x="42.1" y="29.3">1</text>
<text x="10.4" y="35.9">A</text>
<text x="42.1" y="31.9">2</text>
<text x="42.1" y="34.4">3</text>
<text x="127.4" y="32.9">1</text>
<text x="127.4" y="35.4">2</text>
<text x="166.9" y="31.2">1</text>
<text x="166.9" y="33.8">2</text>
<text x="174" y="33.8">19</text>
<text x="174" y="31.2">20</text>
<text x="285.4" y="35.9">A</text>
<text x="42.1" y="37">4</text>
<text x="42.1" y="39.5">5</text>
<text x="127.4" y="38">3</text>
<text x="127.4" y="40.5">4</text>
<text x="166.9" y="36.3">3</text>
<text x="166.9" y="38.9">4</text>
<text x="166.9" y="41.4">5</text>
<text x="174" y="41.4">16</text>
<text x="174" y="38.9">17</text>
<text x="174" y="36.3">18</text>
<text x="189.9" y="38.9">1</text>
<text x="201" y="38.9">2</text>
<text x="127.4" y="43">5</text>
<text x="127.4" y="45.6">6</text>
<text x="166.9" y="43.9">6</text>
<text x="166.9" y="46.5">7</text>
<text x="174" y="46.5">14</text>
<text x="174" y="43.9">15</text>
<text x="42.1" y="50.4">1</text>
<text x="42.1" y="53">2</text>
<text x="67.6" y="50.9">1</text>
<text x="67.6" y="53.5">2</text>
<text x="74.7" y="53.5">19</text>
<text x="74.7" y="50.9">20</text>
<text x="127.4" y="48.1">7</text>
<text x="127.4" y="50.7">8</text>
<text x="166.9" y="49">8</text>
<text x="166.9" y="51.6">9</text>
<text x="174" y="51.6">12</text>
<text x="174" y="49">13</text>
<text x="42.1" y="55.5">3</text>
<text x="42.1" y="58">4</text>
<text x="67.6" y="56">3</text>
<text x="67.6" y="58.5">4</text>
<text x="74.7" y="58.5">17</text>
<text x="74.7" y="56">18</text>
<text x="90.6" y="58.5">1</text>
<text x="101.7" y="58.5">2</text>
<text x="157.3" y="55">data-out</text>
<text x="166.4" y="54.1">10</text>
<text x="174" y="54.1">11</text>
<text x="42.1" y="60.6">5</text>
<text x="42.1" y="63.1">6</text>
<text x="42.1" y="65.7">7</text>
<text x="67.6" y="61.1">5</text>
<text x="67.6" y="63.6">6</text>
<text x="74.7" y="63.6">15</text>
<text x="74.7" y="61.1">16</text>
<text x="42.1" y="68.2">8</text>
<text x="67.6" y="66.2">7</text>
<text x="67.6" y="68.7">8</text>
<text x="67.6" y="71.2">9</text>
<text x="74.7" y="71.2">12</text>
<text x="74.7" y="68.7">13</text>
<text x="74.7" y="66.2">14</text>
<text x="67.1" y="73.8">10</text>
<text x="74.7" y="73.8">11</text>
<text x="127" y="75.2">1</text>
<text x="127" y="77.7">2</text>
<text x="28.6" y="81.8">1</text>
<text x="127" y="80.3">3</text>
<text x="127" y="82.8">4</text>
<text x="10.4" y="85.9">B</text>
<text x="28.6" y="84.3">2</text>
<text x="28.6" y="86.9">3</text>
<text x="127" y="85.3">5</text>
<text x="127" y="87.9">6</text>
<text x="146.1" y="84.8">1</text>
<text x="146.1" y="87.4">2</text>
<text x="146.1" y="89.9">3</text>
<text x="153.2" y="89.9">18</text>
<text x="153.2" y="87.4">19</text>
<text x="153.2" y="84.8">20</text>
<text x="197.9" y="84.8">1</text>
<text x="197.9" y="87.4">2</text>
<text x="197.9" y="89.9">3</text>
<text x="205" y="89.9">18</text>
<text x="205" y="87.4">19</text>
<text x="205" y="84.8">20</text>
<text x="285.4" y="85.9">B</text>
<text x="28.6" y="90.9">1</text>
<text x="28.6" y="93.5">2</text>
<text x="60.2" y="92.7">clock</text>
<text x="68.6" y="91.8">1</text>
<text x="68.6" y="94.4">2</text>
<text x="127" y="90.4">7</text>
<text x="127" y="93">8</text>
<text x="127" y="95.5">9</text>
<text x="146.1" y="92.5">4</text>
<text x="146.1" y="95">5</text>
<text x="153.2" y="95">16</text>
<text x="153.2" y="92.5">17</text>
<text x="169.1" y="92.5">1</text>
<text x="180.2" y="92.5">2</text>
<text x="197.9" y="92.5">4</text>
<text x="197.9" y="95">5</text>
<text x="205" y="95">16</text>
<text x="205" y="92.5">17</text>
<text x="220.9" y="92.5">1</text>
<text x="232" y="92.5">2</text>
<text x="28.6" y="100.2">1</text>
<text x="28.6" y="96">3</text>
<text x="68.6" y="96.9">3</text>
<text x="126.5" y="98">10</text>
<text x="126.5" y="100.6">11</text>
<text x="146.1" y="97.5">6</text>
<text x="146.1" y="100.1">7</text>
<text x="153.2" y="100.1">14</text>
<text x="153.2" y="97.5">15</text>
<text x="197.9" y="97.5">6</text>
<text x="197.9" y="100.1">7</text>
<text x="205" y="100.1">14</text>
<text x="205" y="97.5">15</text>
<text x="28.6" y="102.7">2</text>
<text x="28.6" y="105.3">3</text>
<text x="126.5" y="103.1">12</text>
<text x="126.5" y="105.7">13</text>
<text x="145.6" y="107.7">10</text>
<text x="146.1" y="102.6">8</text>
<text x="146.1" y="105.2">9</text>
<text x="153.2" y="107.7">11</text>
<text x="153.2" y="105.2">12</text>
<text x="153.2" y="102.6">13</text>
<text x="197.4" y="107.7">10</text>
<text x="197.9" y="102.6">8</text>
<text x="197.9" y="105.2">9</text>
<text x="205" y="107.7">11</text>
<text x="205" y="105.2">12</text>
<text x="205" y="102.6">13</text>
<text x="28.6" y="109.2">1</text>
<text x="28.6" y="111.8">2</text>
<text x="126.5" y="108.2">14</text>
<text x="126.5" y="110.7">15</text>
<text x="126.5" y="113.3">16</text>
<text x="28.6" y="114.3">3</text>
<text x="28.9" y="124.5">1</text>
<text x="50.2" y="124.6">1</text>
<text x="28.9" y="127">2</text>
<text x="28.9" y="129.5">3</text>
<text x="50.2" y="127.1">2</text>
<text x="50.2" y="129.7">3</text>
<text x="10.4" y="135.9">C</text>
<text x="28.9" y="132.1">4</text>
<text x="29" y="136.8">1</text>
<text x="50.2" y="132.2">4</text>
<text x="50.4" y="137">1</text>
<text x="285.4" y="135.9">C</text>
<text x="29" y="139.3">2</text>
<text x="29" y="141.9">3</text>
<text x="50.4" y="139.6">2</text>
<text x="50.4" y="142.1">3</text>
<text x="29" y="144.4">4</text>
<text x="50.4" y="144.6">4</text>
<text x="10.4" y="185.9">D</text>
<text x="285.4" y="185.9">D</text>
<text x="35" y="199.9">1</text>
<text x="85" y="199.9">2</text>
<text x="135" y="199.9">3</text>
<text x="185" y="199.9">4</text>
<text x="235" y="199.9">5</text>
<text x="285" y="199.9">6</text>
</g>
<g font-size="1.8" fill="#008484">
<text x="36.3" y="27.5">J207</text>
<text x="71.5" y="25.6">LED_Ctrl_Latch</text>
<text x="86.5" y="28.7">R470</text>
<text x="90.5" y="27.6">R211</text>
<text x="167.9" y="28.1">BAR203</text>
<text x="71.6" y="30.9">LED_Data_Latch</text>
<text x="86.5" y="34.3">R470</text>
<text x="128.7" y="30.7">J212</text>
<text x="178.7" y="32.2">R470</text>
<text x="178.7" y="34.7">R470</text>
<text x="182.7" y="31">R225</text>
<text x="182.7" y="33.6">R226</text>
<text x="192.8" y="35.4">Jumper</text>
<text x="193.4" y="33.1">JP203</text>
<text x="71.7" y="36.5">LED_Data_Pulse</text>
<text x="86.5" y="39.9">R470</text>
<text x="96.1" y="37.9">GND</text>
<text x="178.7" y="37.3">R470</text>
<text x="178.7" y="39.8">R470</text>
<text x="182.7" y="36.1">R227</text>
<text x="182.7" y="38.7">R228</text>
<text x="182.7" y="41.2">R229</text>
<text x="31.8" y="43.6">Conn_Bus_Ctrl</text>
<text x="68.6" y="47.8">BAR201</text>
<text x="178.7" y="42.3">R470</text>
<text x="178.7" y="44.9">R470</text>
<text x="178.7" y="47.4">R470</text>
<text x="182.7" y="43.7">R230</text>
<text x="182.7" y="46.3">R231</text>
<text x="201.8" y="44.8">GND</text>
<text x="41.6" y="48.3">J208</text>
<text x="79.4" y="51.9">R470</text>
<text x="83.4" y="50.7">R201</text>
<text x="83.4" y="53.3">R202</text>
<text x="94.1" y="52.8">JP201</text>
<text x="178.7" y="50">R470</text>
<text x="178.7" y="52.5">R470</text>
<text x="182.7" y="48.8">R232</text>
<text x="182.7" y="51.4">R233</text>
<text x="182.7" y="53.9">R234</text>
<text x="79.4" y="59.5">R470</text>
<text x="79.4" y="54.4">R470</text>
<text x="79.4" y="56.9">R470</text>
<text x="83.4" y="58.3">R204</text>
<text x="83.4" y="55.8">R203</text>
<text x="93.4" y="55.1">Jumper</text>
<text x="119.1" y="55.2">Conn_Data_bus</text>
<text x="167.7" y="59.4">Bar_Data_bus</text>
<text x="178.7" y="55">R470</text>
<text x="79.4" y="62">R470</text>
<text x="79.4" y="64.6">R470</text>
<text x="83.4" y="60.9">R205</text>
<text x="83.4" y="63.4">R206</text>
<text x="83.4" y="66">R207</text>
<text x="102.4" y="64.5">GND</text>
<text x="79.4" y="67.1">R470</text>
<text x="79.4" y="69.6">R470</text>
<text x="83.4" y="68.5">R208</text>
<text x="83.4" y="71">R209</text>
<text x="31.9" y="73.1">Conn_Avail_Ctrl</text>
<text x="79.4" y="72.2">R470</text>
<text x="79.4" y="74.7">R470</text>
<text x="83.4" y="73.6">R210</text>
<text x="126" y="72.4">J213</text>
<text x="68.1" y="79">Bar_Avail_bits</text>
<text x="147" y="79">BAR202</text>
<text x="198.8" y="79">BAR204</text>
<text x="33.2" y="86.9">Conn_GND0</text>
<text x="33.4" y="84.6">J201</text>
<text x="76.4" y="89.2">LED_Data_Pulse</text>
<text x="157.9" y="85.8">R470</text>
<text x="157.9" y="88.3">R470</text>
<text x="161.8" y="84.6">R215</text>
<text x="161.8" y="87.2">R216</text>
<text x="161.8" y="89.7">R217</text>
<text x="172.2" y="89">Addr-L</text>
<text x="172.6" y="86.7">JP202</text>
<text x="209.7" y="85.8">R470</text>
<text x="209.7" y="88.3">R470</text>
<text x="213.7" y="84.6">R235</text>
<text x="213.7" y="87.2">R236</text>
<text x="213.7" y="89.7">R237</text>
<text x="224" y="89">Addr-H</text>
<text x="224.4" y="86.7">JP204</text>
<text x="33.4" y="93.7">J202</text>
<text x="73.4" y="94.6">J209</text>
<text x="91.2" y="92.6">R470</text>
<text x="157.9" y="90.9">R470</text>
<text x="157.9" y="93.4">R470</text>
<text x="157.9" y="95.9">R470</text>
<text x="161.8" y="92.2">R218</text>
<text x="161.8" y="94.8">R219</text>
<text x="209.7" y="90.9">R470</text>
<text x="209.7" y="93.4">R470</text>
<text x="209.7" y="95.9">R470</text>
<text x="213.7" y="92.2">R238</text>
<text x="213.7" y="94.8">R239</text>
<text x="33.2" y="96.1">Conn_GND1</text>
<text x="73.4" y="96.9">Conn_clock</text>
<text x="98" y="97">GND</text>
<text x="157.9" y="98.5">R470</text>
<text x="157.9" y="101">R470</text>
<text x="161.8" y="97.3">R220</text>
<text x="161.8" y="99.9">R221</text>
<text x="180.9" y="98.4">GND</text>
<text x="209.7" y="98.5">R470</text>
<text x="209.7" y="101">R470</text>
<text x="213.7" y="97.3">R240</text>
<text x="213.7" y="99.9">R241</text>
<text x="232.7" y="98.4">GND</text>
<text x="19.5" y="105.7">GND</text>
<text x="33.2" y="105.3">Conn_GND2</text>
<text x="33.4" y="103">J203</text>
<text x="157.9" y="103.6">R470</text>
<text x="157.9" y="106.1">R470</text>
<text x="161.8" y="102.4">R222</text>
<text x="161.8" y="104.9">R223</text>
<text x="161.8" y="107.5">R224</text>
<text x="209.7" y="103.6">R470</text>
<text x="209.7" y="106.1">R470</text>
<text x="213.7" y="102.4">R242</text>
<text x="213.7" y="104.9">R243</text>
<text x="213.7" y="107.5">R244</text>
<text x="33.4" y="112">J204</text>
<text x="145.1" y="112.9">Bar_Addr_L</text>
<text x="157.9" y="108.6">R470</text>
<text x="196.6" y="113.3">Bar_Addr_H</text>
<text x="209.7" y="108.6">R470</text>
<text x="21" y="118.8">+3V3</text>
<text x="33.2" y="114.3">Conn_GND3</text>
<text x="44.4" y="118.3">+5V</text>
<text x="119.8" y="117.5">Conn_Addr_bus</text>
<text x="33.5" y="130.9">Conn_3V</text>
<text x="33.6" y="128.5">J205</text>
<text x="54.8" y="131">Conn_5V</text>
<text x="55" y="128.7">J210</text>
<text x="33.6" y="143.2">Conn_GND4</text>
<text x="33.8" y="140.9">J206</text>
<text x="55.1" y="143.4">Conn_GND5</text>
<text x="55.2" y="141.1">J211</text>
<text x="23.4" y="153">GND</text>
<text x="44.8" y="153.5">GND</text>
</g>
<g font-size="1.8" fill="#008400">
<text x="82.6" y="27.6">D202</text>
<text x="82.4" y="33.2">D201</text>
<text x="90.5" y="33.2">R212</text>
<text x="82.6" y="38.8">D203</text>
<text x="90.5" y="38.8">R213</text>
<text x="87.3" y="91.5">D204</text>
<text x="95.2" y="91.5">R214</text>
</g>
<g font-size="1.8" fill="#0000c2">
<text x="29.5" y="40.6">input</text>
<text x="142.9" y="49.6">reading</text>
<text x="142.9" y="51.7">data bus</text>
<text x="143.8" y="55.5">output data</text>
<text x="143.8" y="57.5">to data bus</text>
</g>
</svg>
